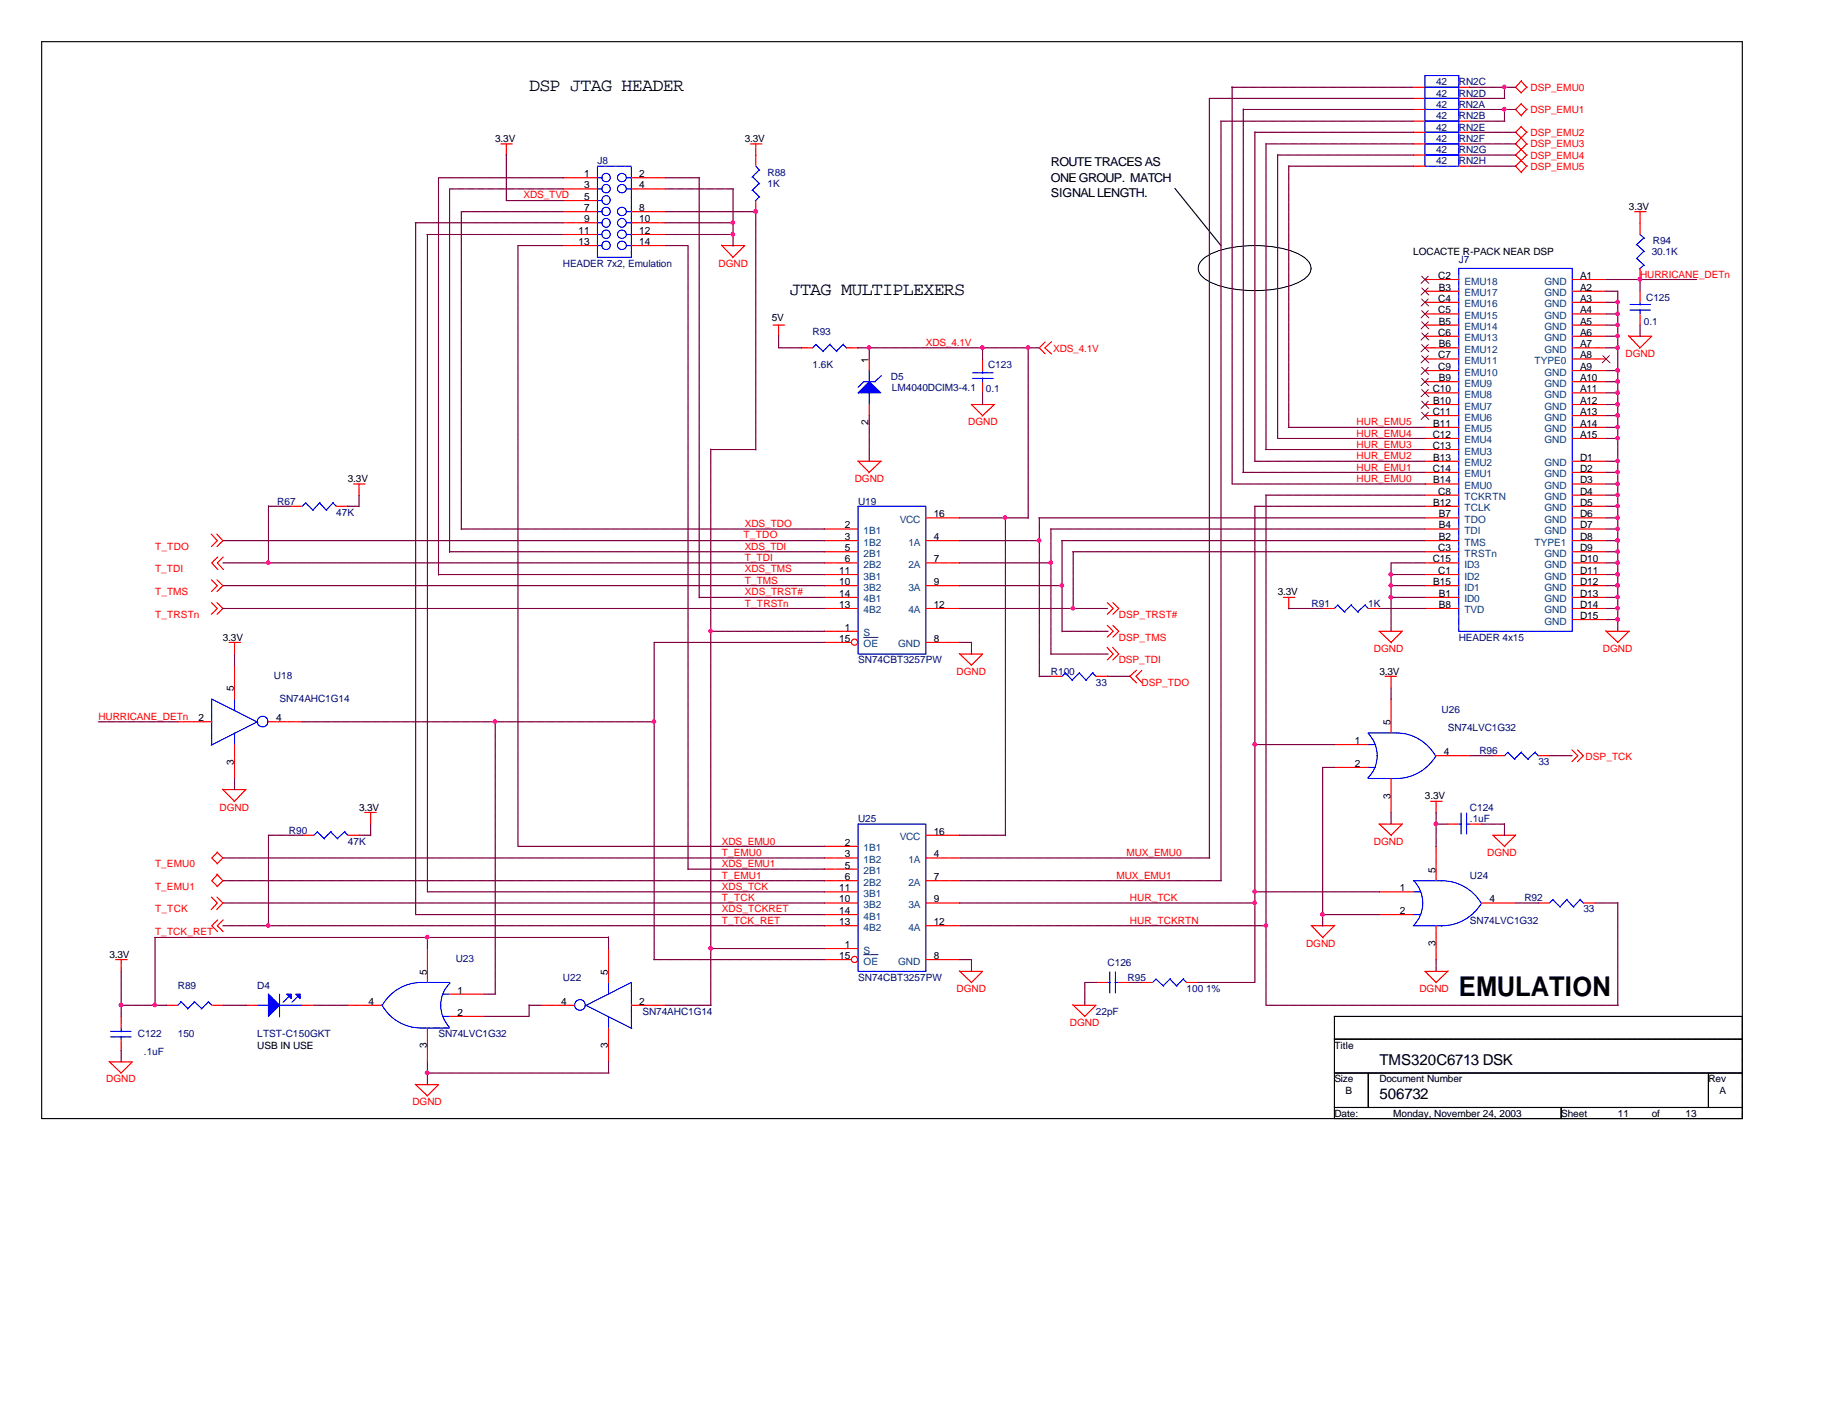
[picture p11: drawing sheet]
<svg xmlns="http://www.w3.org/2000/svg" width="279mm" height="216mm" viewBox="0 0 279 216" stroke-linecap="round" stroke-linejoin="round" font-family="sans-serif">
<path d="M6.3 6.3h259.1v164.1h-259.1zM179 28.7l7 8.7" fill="none" stroke="#000" stroke-width=".17"/>
<path d="M183 39.8a8.9 8.9 0 0 1 5.4-2.2 17.3 17.3 0 0 1 9.7 1.2 2.61 2.61 0 0 1 1.6 2.1 2.56 2.56 0 0 1-1.6 2 18.1 18.1 0 0 1-13.9 0 2.56 2.56 0 0 1-1.7-2l.2-.6z" fill="none" stroke="#000" stroke-width=".15" stroke-dasharray=".1 .1 .1 .1 .1 .1 .1 .1"/>
<g fill="none" stroke="#000" stroke-width=".17" stroke-dasharray=".1 .1 .1 .1 .1 .1 .1 .1">
<path d="M203.3 154.9h62.1M203.3 158.3v-3.4M203.3 158.3h62.1M265.4 154.9v3.4M265.4 158.3h-62.1M265.4 158.3v5.2M203.3 163.5v-5.2M203.3 163.5h5.1M203.3 168.7v-5.2M203.3 168.7h34.5M203.3 170.4v-1.7M208.4 163.5v5.2"/>
<path d="M208.4 168.7h-5.1M208.4 163.5h51.9M208.4 168.7v-5.2M237.8 168.7v1.7M237.8 170.4h-34.5M237.8 168.7h27.6M237.8 170.4v-1.7M260.3 163.5v5.2M260.3 168.7h-51.9M260.3 163.5h5.1M260.3 168.7v-5.2M265.4 163.5h-62.1"/>
<path d="M265.4 163.5v5.2M265.4 168.7h-5.1M265.4 168.7v1.7M265.4 170.4h-27.6"/>
</g>
<g fill="none" stroke="#f00" stroke-width=".17" stroke-dasharray=".1 .1 .1 .1 .1 .1 .1 .1">
<path d="M215.3 13.3h1.8M215.3 15h1.8M215.3 18.5h1.8M215.3 16.7h1.8M223.9 13.3h-1.7M223.9 15h-1.7M223.9 18.5h-1.7M223.9 16.7h-1.7M230.9 13.3l.9-1M230.9 13.3l.9 .9M230.9 16.7l.9-1M230.9 16.7l.9 1"/>
<path d="M231.7 19.3l1 .9M231.7 12.4l1 1M231.7 14.1l1-.9M231.7 15.8l1 1M231.7 17.6l1-1M76.3 21.9h1.8M77.1 21.9v1.8M85.8 27.1h5.2M85.8 28.8h5.2M85.8 30.6h5.2M85.8 32.3h5.2M85.8 34h5.2"/>
<path d="M85.8 35.7h5.2M85.8 37.4h5.2M101.3 27.1h-5.1M101.3 28.8h-5.1M101.3 32.3h-5.1M101.3 34h-5.1M101.3 35.7h-5.1M101.3 37.4h-5.1M110 37.4h3.5M111.7 39.2l-1.8-1.9M113.5 37.4l-1.9 1.9M114.3 21.9h1.8"/>
<path d="M115.1 21.9v1.8M115.1 23.6v1.7M115.1 32.3v-1.7M215.3 25.3h1.8M215.3 23.6h1.8M215.3 21.9h1.8M215.3 20.2h1.8M223.9 25.3h-1.7M223.9 23.6h-1.7M223.9 21.9h-1.7M223.9 20.2h-1.7M230.9 20.2l.9-1"/>
<path d="M230.9 20.2l.9 .9M230.9 21.9l.9-1M230.9 21.9l.9 1M230.9 25.3l.9-.9M230.9 25.3l.9 1M230.9 23.6l.9-.9M230.9 23.6l.9 1M231.7 21l1-.9M231.7 21l1 1M231.7 22.8l1-1M231.7 24.5l1 .9M231.7 26.2l1-1"/>
<path d="M231.7 22.8l1 .9M231.7 24.5l1-1M249 32.3h1.9M249.9 32.3v1.7M249.9 34v1.7M117.8 49.5h1.7M118.6 49.5v1.8M122.1 53h1.7M130.7 53h-1.8M132.4 54.7v1.8M149.7 54.7v1.8M149.7 59.9v-1.7"/>
<path d="M158.3 53l1-.9M158.3 53l1 .9M159.2 53l1 .9M159.2 53l1-.9M217.1 59.9h5.1M217.1 58.2h5.1M217.1 56.5h5.1M217.1 54.7h5.1M217.1 53h5.1M217.1 51.2h5.1M217.1 49.5h5.1M217.1 47.8h5.1"/>
<path d="M217.1 46.1h5.1M217.1 44.4h5.1M217.1 42.6h5.1M244.7 42.6h-5.2M244.7 44.4h-5.2M244.7 46.1h-5.2M244.7 47.8h-5.2M244.7 49.5h-5.2M244.7 51.2h-5.2M244.7 53h-5.2M244.7 54.7h-5.2M244.7 56.5h-5.2"/>
<path d="M244.7 58.2h-5.2M244.7 59.9h-5.2M248.2 51.2h3.5M249.9 53l-1.8-1.9M249.9 42.6v-1.7M249.9 44.4v1.7M249.9 49.5v-1.7M251.6 51.2l-1.8 1.9M44.4 77.1h1.7M53 77.1h-1.8M53.8 73.7h1.8M54.7 73.7v1.8"/>
<path d="M130.7 70.3h3.6M132.4 72l-1.8-1.8M132.4 63.3v-1.7M134.2 70.3l-1.9 1.8M146.2 78.9h-5.1M148 61.6h3.6M149.7 63.3l-1.8-1.7M151.5 61.6l-1.9 1.8M217.1 73.7h5.1M217.1 72h5.1M217.1 70.3h5.1M217.1 68.5h5.1"/>
<path d="M217.1 77.1h5.1M217.1 66.8h5.1M217.1 65.1h5.1M217.1 63.3h5.1M217.1 61.6h5.1M217.1 78.9h5.1M217.1 75.4h5.1M244.7 61.6h-5.2M244.7 63.3h-5.2M244.7 65.1h-5.2M244.7 66.8h-5.2M244.7 70.3h-5.2"/>
<path d="M244.7 72h-5.2M244.7 73.7h-5.2M244.7 75.4h-5.2M244.7 77.1h-5.2M244.7 78.9h-5.2M32.3 85.8l.9 1M32.3 85.8l.9-1M33.1 89.2l-.9 1M33.1 89.2l-.9-.9M33.1 92.7l-.9 .9M33.1 92.7l-.9-.9M33.1 82.4l-.9 .9"/>
<path d="M33.1 82.4l-.9-1M33.1 85.8l.9 1M33.1 85.8l.9-1M34 89.2l-1-.9M34 89.2l-1 1M34 92.7l-1-.9M34 92.7l-1 .9M34 82.4l-1-1M34 82.4l-1 .9M34.9 97.9h1.8M35.7 97.9v1.8M125.6 91h5.1"/>
<path d="M125.6 87.5h5.1M125.6 92.7h5.1M125.6 96.2h5.1M125.6 80.6h5.1M125.6 97.9h4.1M125.6 89.2h5.1M125.6 82.4h5.1M125.6 84.1h5.1M125.6 85.8h5.1M146.2 99.7h3.6M146.2 82.4h-5.1M146.2 85.8h-5.1"/>
<path d="M146.2 89.2h-5.1M146.2 92.7h-5.1M146.2 97.9h-5.1M149.7 99.7l-1.8 1.7M169.6 99.7l-.9-1.1M169.6 99.7l-.9 .9M169.6 96.2l-.9-1M169.6 96.2l-.9 .9M169.6 92.7l-.9-.9M169.6 92.7l-.9 .9M170.4 99.7l-.9-1.1M170.4 99.7l-.9 .9"/>
<path d="M170.4 96.2l-.9-1M170.4 96.2l-.9 .9M170.4 92.7l-.9-.9M170.4 92.7l-.9 .9M195.5 91h1.8M196.3 91v1.8M201.5 92.7h1.8M210.1 96.2l1.9 1.8M210.1 92.7h-1.7M211.9 97.9l1.8-1.8M213.6 96.2h-3.5M217.1 80.6h5.1"/>
<path d="M217.1 84.1h5.1M217.1 82.4h5.1M217.1 91h5.1M217.1 89.2h5.1M217.1 87.5h5.1M217.1 85.8h5.1M217.1 92.7h5.1M244.7 96.2h3.5M244.7 80.6h-5.2M244.7 82.4h-5.2M244.7 84.1h-5.2M244.7 85.8h-5.2"/>
<path d="M244.7 87.5h-5.2M244.7 89.2h-5.2M244.7 91h-5.2M244.7 92.7h-5.2M244.7 94.4h-5.2M246.5 97.9l-1.9-1.8M248.2 96.2l-1.8 1.8M27.1 110h5.2M35.7 118.6v-5.1M35.7 101.3v5.2M46.1 110h-5.2M148 101.3l-1.9-1.7"/>
<path d="M160.1 103h1.7M168.7 103h-1.7M172.1 103l1-.9M172.1 103l1 1.1M173.1 103l.9 1.1M173.1 103l.9-.9M203.3 113.5h5.1M203.3 116.9h5.1M211 103h1.9M211.9 103v1.9M211.9 106.5v5.2M223.9 115.1h-5.1"/>
<path d="M227.4 115.1h1.8M236.1 115.1h-1.7M240.4 115.1l-1-.9M240.4 115.1l-1 1M241.2 115.1l-.9-.9M241.2 115.1l-.9 1M32.3 130.7l.9-.9M32.3 130.7l.9 1M32.3 134.2l.9-1M32.3 134.2l.9 .9M33.1 137.6l-.9 1M33.1 137.6l-.9-.9"/>
<path d="M34 130.7l-1-.9M34 130.7l-1 1M34 134.2l-1-1M34 134.2l-1 .9M34 137.6l-1-.9M34 137.6l-1 1M34 120.3h3.5M35.7 122.1l-1.8-1.9M37.4 120.3l-1.8 1.9M46.1 127.3h1.7M54.7 127.3h-1.7M55.5 123.8h1.9"/>
<path d="M56.5 123.8v1.8M125.6 139.4h5.1M125.6 135.9h5.1M125.6 128.9h5.1M125.6 137.6h5.1M125.6 130.7h5.1M125.6 132.4h5.1M125.6 134.2h5.1M146.2 130.7h-5.1M146.2 134.2h-5.1M146.2 137.6h-5.1M146.2 127.3h-5.1"/>
<path d="M210.1 125.6l1.9 1.7M210.1 135.9h5.2M210.1 139.4h5.2M211.9 127.3l1.8-1.8M211.9 123.8v-5.2M213.6 125.6h-3.5M217.9 122.1h1.8M218.8 122.1v1.8M218.8 128.9v5.3M220.6 125.6h1.6M225.7 125.6h-1.8M227.4 127.3l1.9 1.7"/>
<path d="M229.2 128.9l1.8-1.7M230.9 127.3h-3.6M230.9 137.6h-5.2M234.4 137.6h1.7M243 137.6h-1.8M17.6 146.2h1.8M18.5 146.2v1.9M18.5 154.9v1.7M25.3 153.2h1.8M32.3 141.1l.9-1M32.3 141.1l.9 .9M33.1 141.1l.9-1"/>
<path d="M33.1 141.1l.9 .9M34 153.2h-1.7M37.4 153.2h1.8M47.8 153.2h-1.7M53 153.2h5.2M65.1 144.5v5.2M73.7 151.5h-5.2M73.7 154.9h-5.2M82.4 153.2h5.1M92.7 144.5v5.2M101.3 153.2h-5.1M125.6 141.1h5.1"/>
<path d="M125.6 144.5h5.1M125.6 146.2h4.1M146.2 148h3.6M146.2 141.1h-5.1M146.2 146.2h-5.1M148 149.7l-1.9-1.8M149.7 148l-1.8 1.8M163.5 153.2h3.5M165.3 154.9l-1.9-1.8M167 153.2l-1.8 1.7M167 149.7h1.7M172.1 149.7h-1.7"/>
<path d="M173.9 149.7h1.7M182.5 149.7h-1.7M199.8 141.1l1.8 1.8M201.5 142.8l1.9-1.8M203.3 141.1h-3.6M217.1 148l1.8 1.8M218.8 149.7l1.8-1.8M218.8 146.2v-5.1M220.6 148h-3.6M16.7 161.8h3.5M18.5 163.5l-1.9-1.8M18.5 160.1v-1.8"/>
<path d="M20.2 161.8l-1.8 1.8M63.3 165.3h3.6M65.1 167l-1.9-1.8M65.1 161.8v-5.2M66.8 165.3l-1.8 1.7M92.7 161.8v-5.2"/>
<circle cx="130.2" cy="97.8" r=".47"/>
<circle cx="130.2" cy="146.2" r=".47"/>
</g>
<g fill="none" stroke="#00f" stroke-width=".17" stroke-dasharray=".1 .1 .1 .1 .1 .1 .1 .1">
<path d="M217.1 11.5h5.1M217.1 13.3v-1.8M217.1 13.3h5.1M217.1 15v-1.7M217.1 16.7h5.1M217.1 18.5v-1.8M217.1 15h5.1M217.1 16.7v-1.7M217.1 18.5h5.1M222.2 11.5v1.8M222.2 13.3h-5.1M222.2 13.3v1.7"/>
<path d="M222.2 15h-5.1M222.2 16.7v1.8M222.2 18.5h-5.1M222.2 15v1.7M222.2 16.7h-5.1M222.2 18.5v1.7M91 27.1h.8M91 28.8h.8M91 30.6h.8M91 32.3h.8M91 34h.8M91 25.5v10.3"/>
<path d="M91 39.2v-3.6M91.7 35.7h-.8M91.7 37.4h-.8M95.5 27.1h.8M95.5 28.8h.8M95.5 32.3h.8M95.5 34h.8M95.5 35.7h.8M95.5 37.4h.8M96.2 25.3h-5.3M96.2 25.5v10.5M96.2 39.2v-3.6"/>
<path d="M96.2 39.2h-5.3M114.6 26.9l1.1 1.1M114.6 29l1.1 1.1M115.1 25.3l.6 .7M115.7 25.9l-1.1 1.1M115.7 27.9l-1.1 1.1M115.7 30l-.6 .6M217.1 23.6h5.1M217.1 25.3v-1.7M217.1 21.9h5.1M217.1 23.6v-1.7M217.1 20.2h5.1"/>
<path d="M217.1 21.9v-1.7M217.1 20.2v-1.7M222.2 23.6v1.7M222.2 25.3h-5.1M222.2 21.9v1.7M222.2 23.6h-5.1M222.2 20.2v1.7M222.2 21.9h-5.1M222.2 20.2h-5.1M249.3 37.3l1.2 1.1M249.3 39.4l1.2 1.1M249.9 35.7l.6 .6"/>
<path d="M250.4 36.2l-1.1 1.1M250.4 38.3l-1.1 1.2M123.8 53l.6-.6M124.3 52.5l1.2 1.1M125.4 53.5l1.1-1.1M126.4 52.5l1.1 1.1M127.4 53.5l1.1-1.1M128.4 52.5l.6 .6M130.7 59l1-.9M131.6 58.2h1.7M132.4 58.2v-1.8M133.3 58.2l1-1"/>
<path d="M148.2 57.7h3.2M148.2 56.8h3.2M149.7 56.5v.4M149.7 58.2v-.6M222.2 40.9h17.3M239.5 40.9v55.3M248.3 47.2h3.2M248.3 46.4h3.2M249.9 46.1v.4M249.9 47.8v-.6M250.4 40.4l-.6 .6M46.1 77.1l.6-.6"/>
<path d="M46.6 76.6l1.2 1.2M47.7 77.7l1.1-1.2M48.7 76.6l1.1 1.2M49.7 77.7l1.1-1.2M50.7 76.6l.6 .6M130.7 77.1h10.4M132.4 61.6v-1.8M141.1 77.1v22.6M130.7 99.7v-22.6M141.1 99.7h-10.4M203.3 92.7l.6-.6M203.8 92.2l1.1 1.1"/>
<path d="M204.8 93.2l1.1-1.1M205.8 92.2l1.1 1.1M206.8 93.2l1.2-1.1M207.9 92.2l.6 .6M222.2 96.2v-55.3M239.5 96.2h-17.3M32.3 106.5v7M32.3 106.5l7 3.6M35.7 106.5v1.9M35.7 113.5v-1.9M39.2 110l-7 3.5M161.8 103l.6-.6"/>
<path d="M162.3 102.5l1.1 1.2M163.3 103.6l1.2-1.2M164.4 102.5l1.1 1.2M165.4 103.6l1.1-1.2M166.5 102.5l.5 .6M208.4 118.5a4.6 4.6 0 0 0 1.4-3.4M208.4 113.5h1.1M208.4 116.9h1.1M209.8 115.1a4.8 4.8 0 0 0-1.4-3.4M212.8 111.7h-4.4M212.8 118.6h-4.4M212.8 118.6a7.1 7.1 0 0 0 6-3.5"/>
<path d="M218.7 115.1a7 7 0 0 0-5.9-3.4M229.2 115.1l.6-.5M229.7 114.6l1.1 1.1M230.7 115.7l1.1-1.1M231.7 114.6l1.1 1.1M232.7 115.7l1.2-1.1M233.8 114.6l.6 .6M47.8 127.3l.6-.6M48.3 126.7l1.1 1.1M49.4 127.8l1.1-1.1M50.4 126.7l1.1 1.1M51.4 127.8l1.2-1.1"/>
<path d="M52.5 126.7l.6 .6M130.7 125.6h10.4M141.1 125.6v22.4M215.3 135.9h1.2M215.3 139.4h1.2M216.7 137.6a4.8 4.8 0 0 0-1.4-3.5M219.6 134.2h-4.4M222.2 125.6h.5M222.6 127.1v-3.2M223.4 127.1v-3.2M223.9 125.6h-.5M225.6 137.6a7 7 0 0 0-6-3.4"/>
<path d="M236.1 137.6l.5-.6M236.6 137.1l1.1 1.2M237.7 138.2l1.1-1.2M238.7 137.1l1.1 1.2M239.7 138.2l1.1-1.2M240.7 137.1l.6 .6M18.5 158.3v-.4M18.5 156.6v.6M20 157.1h-3.2M20 158h-3.2M27.6 152.7l-.6 .5M28.6 153.7l-1.1-1.1"/>
<path d="M29.6 152.7l-1.1 1.1M30.7 153.7l-1.2-1.1M31.7 152.7l-1.1 1.1M32.3 153.2l-.6-.6M39.2 153.2h1.8M42.6 151.5v3.4M42.6 153.2h3.5M44 151.8l-.9 .9M45.4 151.8l-1 .9M58.2 153.1a6.8 6.8 0 0 0 6 3.5M64.2 149.7h4.4M64.2 156.6h4.4"/>
<path d="M64.2 149.7a6.8 6.8 0 0 0-5.9 3.5M67.1 153.2a5 5 0 0 0 1.4 3.3M68.5 151.5h-1.1M68.5 154.9h-1.1M68.6 149.8a4.6 4.6 0 0 0-1.5 3.4M89.2 153.2l7.1 3.5M92.7 149.7v1.9M92.7 156.6v-1.8M96.2 149.7v7M96.2 149.7l-7 3.5M130.7 148v-22.4M141.1 148h-10.4"/>
<path d="M168.7 149.7h.5M169.1 151.3v-3.2M169.9 151.3v-3.2M170.4 149.7h-.6M175.6 149.7l.6-.6M176.1 149.2l1.2 1.1M177.2 150.2l1.1-1.1M178.2 149.2l1.1 1.1M179.2 150.2l1.1-1.1M180.3 149.2l.5 .6M215.3 141.1a4.8 4.8 0 0 0 1.4-3.5M219.6 141.1h-4.4"/>
<path d="M219.6 141.1a7.1 7.1 0 0 0 6.1-3.5"/>
<circle cx="92.3" cy="30.5" r=".65"/>
<circle cx="92.3" cy="33.9" r=".65"/>
<circle cx="92.3" cy="28.8" r=".64"/>
<circle cx="92.3" cy="37.4" r=".64"/>
<circle cx="92.3" cy="35.7" r=".64"/>
<circle cx="92.3" cy="32.2" r=".64"/>
<circle cx="92.3" cy="27.1" r=".64"/>
<circle cx="94.8" cy="33.9" r=".67"/>
<circle cx="94.8" cy="28.8" r=".66"/>
<circle cx="94.8" cy="35.7" r=".66"/>
<circle cx="94.8" cy="37.4" r=".66"/>
<circle cx="94.8" cy="32.2" r=".66"/>
<circle cx="94.8" cy="27.1" r=".66"/>
<circle cx="40" cy="109.9" r=".81"/>
<circle cx="88.3" cy="153.1" r=".81"/>
</g>
<g fill="#00f" stroke="#00f" stroke-width=".17" stroke-dasharray=".1 .1 .1 .1 .1 .1 .1 .1">
<path d="M132.4 58.2l1.8 1.7h-3.5z" fill-rule="evenodd"/>
<path d="M40.9 151.5l1.7 1.7-1.7 1.7z" fill-rule="evenodd"/>
<path d="M43.7 151.5h.7v.6z" fill-rule="evenodd"/>
<path d="M45 151.5h.7v.6z" fill-rule="evenodd"/>
</g>
<path d="M131.6 97.1h2.2M131.6 145.5h2.2" fill="none" stroke="#004080" stroke-width=".15" stroke-dasharray=".1 .1 .1 .1 .1 .1 .1 .1"/>
<g fill="none" stroke="#804000" stroke-width=".15" stroke-dasharray=".1 .1 .1 .1 .1 .1 .1 .1">
<path d="M216.6 59.4l1.1 1.1M216.6 57.7l1.1 1.1M216.6 56l1.1 1.1M216.6 54.2l1.1 1.1M216.6 52.5l1.1 1.1M216.6 50.7l1.1 1.1M216.6 49l1.1 1.1M216.6 47.3l1.1 1.1M216.6 45.6l1.1 1.1M216.6 43.9l1.1 1.1M216.6 42.1l1.1 1.1M217.6 59.4l-1.1 1.1"/>
<path d="M217.6 57.7l-1.1 1.1M217.6 56l-1.1 1.1M217.6 54.2l-1.1 1.1M217.6 52.5l-1.1 1.1M217.6 50.7l-1.1 1.1M217.6 49l-1.1 1.1M217.6 47.3l-1.1 1.1M217.6 45.6l-1.1 1.1M217.6 43.9l-1.1 1.1M217.6 42.1l-1.1 1.1M244.2 54.2l1.1 1.1M245.2 54.2l-1.1 1.1"/>
<path d="M216.6 62.8l1.1 1.1M216.6 61.1l1.1 1.1M217.6 62.8l-1.1 1.1M217.6 61.1l-1.1 1.1"/>
</g>
<g fill="none" stroke="#800040" stroke-width=".17" stroke-dasharray=".1 .1 .1 .1 .1 .1 .1 .1">
<path d="M184.2 15v115.8M184.2 15h31.2M189.4 16.7h26M215.3 13.3h-27.7M215.3 18.5h-29.4M223.9 16.7h5.4M223.9 15h5.4M223.9 18.5h5.4M229.2 15v-1.8M229.2 13.3h-5.3M229.2 18.5v-1.9M229.2 16.7h1.8"/>
<path d="M230.9 13.3h-1.8M63.3 34v105.4M65.1 35.7v100.3M66.8 27.1h19.1M66.8 27.1v60.5M68.5 28.8h17.4M68.5 28.8v55.4M70.3 32.3v48.4M77.1 30.6h8.8M77.1 30.6v-7.1M78.9 37.4v91.6M78.9 37.4h7"/>
<path d="M85.8 32.3h-15.6M85.8 34h-22.6M85.8 35.7h-20.8M101.3 28.8h10.5M101.3 32.3h13.9M101.3 27.1h5.3M101.3 35.7h10.5M101.3 37.4h3.6M101.3 34h10.5M104.8 37.4v95.1M106.5 27.1v64M111.7 35.7v1.8"/>
<path d="M111.7 34v1.8M111.7 28.8v5.2M115.1 32.3v36.3M191.2 20.2h24.2M192.9 21.9h22.5M194.6 23.6h20.8M196.3 25.3h19.1M223.9 20.2h7.1M223.9 21.9h7.1M223.9 23.6h7.1M223.9 25.3h7.1M118.6 53h3.6"/>
<path d="M118.6 53v-1.9M132.4 53h-1.8M132.4 54.7v-1.8M132.4 53h17.4M149.7 59.9v1.8M149.7 53v1.8M149.7 53h7M156.6 53v26M158.3 53h-1.8M244.7 51.2h1.8M244.7 42.6h5.2M244.7 44.4h1.8"/>
<path d="M244.7 47.8h1.8M244.7 49.5h1.8M244.7 56.5h1.8M244.7 59.9h1.8M244.7 46.1h1.8M244.7 53h1.8M244.7 58.2h1.8M246.5 53v3.6M246.5 46.1v1.8M246.5 59.9v1.8M246.5 51.2v1.9M246.5 44.4v1.7"/>
<path d="M246.5 56.5v1.8M246.5 47.8v1.8M246.5 58.2v1.7M246.5 49.5v1.8M249.9 49.5v1.8M249.9 42.6v1.8M258.5 42.6h-8.7M40.9 77.1h3.5M54.7 77.1h-1.8M54.7 75.4v1.8M108.3 68.5h6.9M132.4 70.3v-7.1"/>
<path d="M153.2 78.9v48.4M153.2 78.9h-7.1M156.6 78.9h-3.5M158.3 78.9v3.6M187.7 73.7h29.5M187.7 73.7v-60.5M189.4 72v-55.4M191.2 70.3v-50.2M191.2 77.1v36.4M192.9 68.5v-46.7M192.9 75.4v65.7M194.6 66.8v-43.3"/>
<path d="M194.6 66.8h22.6M196.3 65.1v-39.9M217.1 68.5h-24.3M217.1 70.3h-26M217.1 65.1h-20.8M217.1 72h-27.8M217.1 77.1h-26M217.1 75.4h-24.3M217.1 78.9h-58.9M244.7 77.1h1.8M244.7 63.3h1.8M244.7 78.9h1.8"/>
<path d="M244.7 70.3h1.8M244.7 72h1.8M244.7 75.4h1.8M244.7 61.6h1.8M244.7 65.1h1.8M244.7 66.8h1.8M244.7 73.7h1.8M246.5 73.7v1.8M246.5 65.1v1.8M246.5 70.3v1.8M246.5 61.6v1.8M246.5 66.8v3.6"/>
<path d="M246.5 72v1.8M246.5 78.9v1.8M246.5 75.4v1.8M246.5 77.1v1.9M246.5 63.3v1.9M34 89.2h91.6M34 82.4h91.6M34 85.8h7M35.7 99.7v1.7M40.9 85.8v-8.8M40.9 85.8h84.7M66.8 87.5h58.8"/>
<path d="M68.5 84.1h57.1M70.3 80.6h55.3M99.7 97.9h25.9M106.5 91h19.1M108.3 96.2v48.4M108.3 96.2h17.3M108.3 96.2v-27.8M125.6 92.7h-91.7M148 97.9v1.8M148 97.9h-1.9M158.3 82.4h-12.2M158.3 82.4v20.7"/>
<path d="M160.1 85.8h-14M160.1 80.6v5.3M160.1 99.7h8.7M160.1 85.8v13.9M161.8 82.4v6.9M161.8 89.2h-15.7M161.8 96.2h7M161.8 89.2v7.1M163.5 84.1v8.7M163.5 92.7h-17.4M168.7 92.7h-5.3M201.5 92.7h-5.2"/>
<path d="M210.1 92.7h7.1M211.9 87.5h5.3M211.9 89.2h5.3M211.9 91h5.3M211.9 85.8h5.3M211.9 85.8v1.8M211.9 91v5.3M211.9 89.2v1.9M211.9 87.5v1.8M217.1 80.6h-57.1M217.1 82.4h-55.4M217.1 84.1h-53.7"/>
<path d="M244.7 85.8h1.8M244.7 80.6h1.8M244.7 94.4h1.8M244.7 82.4h1.8M244.7 91h1.8M244.7 87.5h1.8M244.7 92.7h1.8M244.7 89.2h1.8M244.7 84.1h1.8M246.5 91v1.8M246.5 89.2v1.9M246.5 80.6v1.9"/>
<path d="M246.5 87.5v1.8M246.5 82.4v1.8M246.5 92.7v1.8M246.5 84.1v1.8M246.5 85.8v1.8M246.5 94.4v1.9M15 110h12.2M46.1 110h29.4M75.4 110h24.3M99.7 110v-12.2M158.3 103h1.9M172.1 103h-3.4"/>
<path d="M191.2 113.5v22.5M201.5 116.9v22.5M203.3 116.9h-1.9M203.3 113.5h-12.2M211.9 104.8v1.8M227.4 115.1h-3.5M239.5 115.1h-3.5M34 134.2h91.6M34 130.7h91.6M34 137.6h91.6M35.7 120.3v-1.8M40.9 127.3h5.2"/>
<path d="M56.5 125.6v1.7M56.5 127.3h-1.9M63.3 139.4h62.3M65.1 135.9h60.5M78.9 128.9h46.7M104.8 132.4h20.8M146.2 130.7h38.1M146.2 134.2h39.9M153.2 127.3h-7.1M186 134.2v-115.8M191.2 137.6h-45.1M191.2 135.9h19"/>
<path d="M191.2 135.9v1.8M191.2 137.6v12.2M201.5 139.4v1.7M210.1 139.4h-8.7M211.9 125.6v-1.9M218.8 123.8v1.8M218.8 125.6v3.4M220.6 125.6h-1.9M229.2 127.3v-1.8M229.2 125.6h-3.6M230.9 137.6h3.5M243 137.6h3.5"/>
<path d="M18.5 148v5.2M18.5 153.2h5.2M18.5 154.9v-1.8M23.6 142.8v10.4M23.6 153.2h1.8M34 141.1h7M34 153.2h3.5M40.9 141.1h84.7M40.9 141.1v-13.9M47.8 153.2h5.3M65.1 142.8v1.8M65.1 142.8h-41.6"/>
<path d="M73.7 154.9h7M73.7 151.5h1.8M75.4 151.5v-41.6M80.6 154.9v-1.8M80.6 153.2h1.9M92.7 144.5v-1.8M92.7 142.8h-27.7M99.7 146.2v-36.3M101.3 153.2h7.1M108.3 144.5h17.3M108.3 153.2v-8.8M125.6 146.2h-26"/>
<path d="M146.2 146.2h1.9M146.2 141.1h46.8M148 146.2v1.9M165.3 153.2v-3.6M165.3 149.7h1.7M172.1 149.7h1.9M191.2 149.7h-8.7M192.9 153.2h53.6M192.9 141.1v12.1M218.8 148v-1.9M246.5 153.2v-15.7M18.5 161.8v-1.8"/>
<path d="M65.1 161.8v1.8M65.1 163.5h27.7M65.1 163.5v1.9M92.7 163.5v-1.8"/>
</g>
<g fill="#f0f" stroke="#f0f" stroke-width=".17" stroke-dasharray=".1 .1 .1 .1 .1 .1 .1 .1">
<circle cx="149.7" cy="53" r=".29"/>
<circle cx="108.3" cy="96.1" r=".29"/>
<circle cx="108.3" cy="144.5" r=".29"/>
<circle cx="115.1" cy="32.2" r=".29"/>
<circle cx="111.6" cy="35.7" r=".29"/>
<circle cx="111.6" cy="33.9" r=".29"/>
<circle cx="132.4" cy="53" r=".29"/>
<circle cx="156.6" cy="53" r=".29"/>
<circle cx="153.1" cy="78.9" r=".29"/>
<circle cx="246.4" cy="56.4" r=".29"/>
<circle cx="246.4" cy="92.7" r=".29"/>
<circle cx="246.4" cy="75.4" r=".29"/>
<circle cx="246.4" cy="66.8" r=".29"/>
<circle cx="249.8" cy="42.5" r=".29"/>
<circle cx="246.4" cy="71.9" r=".29"/>
<circle cx="246.4" cy="63.3" r=".29"/>
<circle cx="246.4" cy="46" r=".29"/>
<circle cx="246.4" cy="47.8" r=".29"/>
<circle cx="246.4" cy="70.2" r=".29"/>
<circle cx="246.4" cy="91" r=".29"/>
<circle cx="246.4" cy="61.6" r=".29"/>
<circle cx="246.4" cy="82.3" r=".29"/>
<circle cx="246.4" cy="89.2" r=".29"/>
<circle cx="246.4" cy="53" r=".29"/>
<circle cx="246.4" cy="73.7" r=".29"/>
<circle cx="246.4" cy="84" r=".29"/>
<circle cx="246.4" cy="80.6" r=".29"/>
<circle cx="246.4" cy="94.4" r=".29"/>
<circle cx="246.4" cy="58.1" r=".29"/>
<circle cx="246.4" cy="85.7" r=".29"/>
<circle cx="246.4" cy="49.5" r=".29"/>
<circle cx="246.4" cy="87.5" r=".29"/>
<circle cx="246.4" cy="77.1" r=".29"/>
<circle cx="246.4" cy="78.9" r=".29"/>
<circle cx="246.4" cy="59.8" r=".29"/>
<circle cx="246.4" cy="51.2" r=".29"/>
<circle cx="246.4" cy="65.1" r=".29"/>
<circle cx="191.1" cy="137.5" r=".29"/>
<circle cx="201.5" cy="139.3" r=".29"/>
<circle cx="191.1" cy="135.8" r=".29"/>
<circle cx="191.1" cy="113.4" r=".29"/>
<circle cx="192.8" cy="141" r=".29"/>
<circle cx="218.7" cy="125.5" r=".29"/>
<circle cx="211.9" cy="87.5" r=".29"/>
<circle cx="161.8" cy="89.2" r=".29"/>
<circle cx="163.5" cy="92.7" r=".29"/>
<circle cx="160.1" cy="85.7" r=".29"/>
<circle cx="158.3" cy="82.3" r=".29"/>
<circle cx="99.6" cy="109.9" r=".29"/>
<circle cx="40.9" cy="141" r=".29"/>
<circle cx="211.9" cy="91" r=".29"/>
<circle cx="211.9" cy="89.2" r=".29"/>
<circle cx="65.1" cy="163.4" r=".29"/>
<circle cx="65.1" cy="142.8" r=".29"/>
<circle cx="75.4" cy="109.9" r=".29"/>
<circle cx="23.6" cy="153.1" r=".29"/>
<circle cx="18.4" cy="153.1" r=".29"/>
<circle cx="229.2" cy="16.6" r=".29"/>
<circle cx="229.2" cy="13.2" r=".29"/>
<circle cx="40.9" cy="85.7" r=".29"/>
</g>
<text font-size="4.1" x="222.2" y="151.8">EMULATION</text>
<g font-size="2.8">
<text x="80.6" y="13.8">DSP JTAG HEADER</text>
<text x="120.3" y="44.9">JTAG MULTIPLEXERS</text>
</g>
<g font-size="2.3">
<text x="210.1" y="167.5">506732</text>
<text x="210.1" y="162.3">TMS320C6713 DSK</text>
</g>
<g font-size="1.9">
<text x="160.1" y="25.3">ROUTE TRACES AS</text>
<text x="160.1" y="27.7">ONE GROUP. MATCH</text>
<text x="160.1" y="30.1">SIGNAL LENGTH.</text>
</g>
<g font-size="1.5" fill="#000080">
<text x="218.8" y="13">42</text>
<text x="218.8" y="14.7">42</text>
<text x="218.8" y="16.4">42</text>
<text x="222.2" y="13">RN2C</text>
<text x="222.2" y="14.7">RN2D</text>
<text x="222.2" y="16.4">RN2A</text>
<text x="218.8" y="18.1">42</text>
<text x="218.8" y="23.4">42</text>
<text x="218.8" y="21.6">42</text>
<text x="218.8" y="19.9">42</text>
<text x="222.2" y="18.1">RN2B</text>
<text x="222.2" y="23.4">RN2G</text>
<text x="222.2" y="21.6">RN2F</text>
<text x="222.2" y="19.9">RN2E</text>
<text x="91" y="25.1">J8</text>
<text x="116.9" y="26.8">R88</text>
<text x="116.9" y="28.5">1K</text>
<text x="218.8" y="25.1">42</text>
<text x="222.2" y="25.1">RN2H</text>
<text x="85.8" y="40.6">HEADER 7x2, Emulation</text>
<text x="222.2" y="40">J7</text>
<text x="251.6" y="38.9">30.1K</text>
<text x="251.8" y="37.2">R94</text>
<text x="250.8" y="45.8">C125</text>
<text x="123.8" y="51">R93</text>
<text x="250.4" y="49.4">0.1</text>
<text x="123.8" y="56.1">1.6K</text>
<text x="135.7" y="57.9">D5</text>
<text x="135.9" y="59.6">LM4040DCIM3-4.1</text>
<text x="150.2" y="59.8">0.1</text>
<text x="150.5" y="56.1">C123</text>
<text x="42.2" y="76.9">R67</text>
<text x="130.7" y="76.9">U19</text>
<text x="51.2" y="78.6">47K</text>
<text x="199.8" y="92.5">R91</text>
<text x="208.4" y="92.5">1K</text>
<text x="130.7" y="101.1">SN74CBT3257PW</text>
<text x="222.2" y="97.6">HEADER 4x15</text>
<text x="41.7" y="103.5">U18</text>
<text x="42.6" y="106.9">SN74AHC1G14</text>
<text x="160.1" y="102.8">R100</text>
<text x="167" y="104.5">33</text>
<text x="219.6" y="108.6">U26</text>
<text x="220.6" y="111.4">SN74LVC1G32</text>
<text x="225.4" y="114.9">R96</text>
<text x="234.4" y="116.6">33</text>
<text x="130.7" y="125.2">U25</text>
<text x="223.9" y="123.5">C124</text>
<text x="223.9" y="125.2">.1uF</text>
<text x="44" y="127">R90</text>
<text x="53" y="128.7">47K</text>
<text x="223.9" y="133.9">U24</text>
<text x="232.2" y="137.3">R92</text>
<text x="223.9" y="140.8">SN74LVC1G32</text>
<text x="241.2" y="139">33</text>
<text x="69.4" y="146.6">U23</text>
<text x="85.8" y="149.4">U22</text>
<text x="130.7" y="149.4">SN74CBT3257PW</text>
<text x="168.7" y="147.2">C126</text>
<text x="171.8" y="149.4">R95</text>
<text x="27.1" y="150.6">R89</text>
<text x="39.2" y="150.6">D4</text>
<text x="97.9" y="154.6">SN74AHC1G14</text>
<text x="167" y="154.6">22pF</text>
<text x="180.8" y="151.1">100 1%</text>
<text x="21" y="158.1">C122</text>
<text x="21.9" y="160.8">.1uF</text>
<text x="27.1" y="158.1">150</text>
<text x="39.2" y="158.1">LTST-C150GKT</text>
<text x="66.8" y="158.1">SN74LVC1G32</text>
</g>
<g font-size="1.5" fill="#f00">
<text x="233.2" y="13.8">DSP_EMU0</text>
<text x="233.2" y="17.3">DSP_EMU1</text>
<text x="233.2" y="20.7">DSP_EMU2</text>
<text x="233.2" y="22.4">DSP_EMU3</text>
<text x="233.2" y="25.9">DSP_EMU5</text>
<text x="233.2" y="24.2">DSP_EMU4</text>
<text x="79.8" y="30.2">XDS_TVD</text>
<text x="109.5" y="40.6">DGND</text>
<text x="249.9" y="42.3">HURRICANE_DETn</text>
<text x="141.1" y="52.7">XDS_4.1V</text>
<text x="160.4" y="53.6">XDS_4.1V</text>
<text x="247.6" y="54.4">DGND</text>
<text x="147.5" y="64.8">DGND</text>
<text x="206.7" y="64.8">HUR_EMU5</text>
<text x="206.7" y="68.2">HUR_EMU3</text>
<text x="206.7" y="69.9">HUR_EMU2</text>
<text x="206.7" y="66.5">HUR_EMU4</text>
<text x="206.7" y="71.7">HUR_EMU1</text>
<text x="130.2" y="73.4">DGND</text>
<text x="206.7" y="73.4">HUR_EMU0</text>
<text x="23.6" y="83.8">T_TDO</text>
<text x="113.3" y="82">T_TDO</text>
<text x="113.5" y="83.8">XDS_TDI</text>
<text x="113.5" y="80.3">XDS_TDO</text>
<text x="23.6" y="87.2">T_TDI</text>
<text x="113.5" y="85.5">T_TDI</text>
<text x="113.5" y="89">T_TMS</text>
<text x="113.5" y="87.2">XDS_TMS</text>
<text x="23.6" y="90.7">T_TMS</text>
<text x="23.6" y="94.1">T_TRSTn</text>
<text x="113.5" y="92.5">T_TRSTn</text>
<text x="113.5" y="90.7">XDS_TRST#</text>
<text x="170.4" y="94.1">DSP_TRST#</text>
<text x="170.4" y="101.1">DSP_TDI</text>
<text x="170.4" y="97.6">DSP_TMS</text>
<text x="209.3" y="99.3">DGND</text>
<text x="244.2" y="99.3">DGND</text>
<text x="145.7" y="102.8">DGND</text>
<text x="173.9" y="104.5">DSP_TDO</text>
<text x="15" y="109.7">HURRICANE_DETn</text>
<text x="241.6" y="115.7">DSP_TCK</text>
<text x="33.4" y="123.5">DGND</text>
<text x="110" y="128.7">XDS_EMU0</text>
<text x="110" y="130.4">T_EMU0</text>
<text x="171.6" y="130.4">MUX_EMU0</text>
<text x="209.3" y="128.7">DGND</text>
<text x="226.6" y="130.4">DGND</text>
<text x="23.6" y="132.2">T_EMU0</text>
<text x="23.6" y="135.6">T_EMU1</text>
<text x="110" y="133.9">T_EMU1</text>
<text x="110" y="137.3">T_TCK</text>
<text x="110" y="135.6">XDS_TCK</text>
<text x="110" y="132.2">XDS_EMU1</text>
<text x="170.1" y="133.9">MUX_EMU1</text>
<text x="172.1" y="137.3">HUR_TCK</text>
<text x="23.6" y="142.5">T_TCK_RET</text>
<text x="23.6" y="139">T_TCK</text>
<text x="110" y="139">XDS_TCKRET</text>
<text x="110" y="140.8">T_TCK_RET</text>
<text x="172.1" y="140.8">HUR_TCKRTN</text>
<text x="199" y="144.3">DGND</text>
<text x="145.7" y="151.1">DGND</text>
<text x="216.2" y="151.1">DGND</text>
<text x="163" y="156.3">DGND</text>
<text x="16.2" y="164.9">DGND</text>
<text x="62.8" y="168.4">DGND</text>
</g>
<g font-size="1.5">
<text x="75.4" y="21.6">3.3V</text>
<text x="113.5" y="21.6">3.3V</text>
<text x="89" y="27">1</text>
<text x="89" y="28.7">3</text>
<text x="97.4" y="27">2</text>
<text x="97.4" y="28.7">4</text>
<text x="88.1" y="35.6">11</text>
<text x="89" y="30.5">5</text>
<text x="89" y="32.2">7</text>
<text x="89" y="33.9">9</text>
<text x="97.4" y="32.2">8</text>
<text x="97.4" y="33.9">10</text>
<text x="97.4" y="35.6">12</text>
<text x="248.2" y="32">3.3V</text>
<text x="88.1" y="37.3">13</text>
<text x="97.4" y="37.3">14</text>
<text x="215.3" y="38.9">LOCACTE R-PACK NEAR DSP</text>
<text x="219.1" y="47.8">C5</text>
<text x="219.1" y="46">C4</text>
<text x="219.1" y="42.5">C2</text>
<text x="219.2" y="44.3">B3</text>
<text x="240.7" y="42.5">A1</text>
<text x="240.7" y="44.3">A2</text>
<text x="240.7" y="46">A3</text>
<text x="240.7" y="47.8">A4</text>
<text x="117.6" y="48.9">5V</text>
<text x="219.1" y="51.1">C6</text>
<text x="219.2" y="52.9">B6</text>
<text x="219.2" y="49.4">B5</text>
<text x="240.7" y="49.4">A5</text>
<text x="240.7" y="51.1">A6</text>
<text x="240.7" y="52.9">A7</text>
<text x="132.3" y="55.3" transform="rotate(-90 132.3 55.3)">1</text>
<text x="218.3" y="59.8">C10</text>
<text x="219.1" y="56.4">C9</text>
<text x="219.1" y="54.6">C7</text>
<text x="219.2" y="58.1">B9</text>
<text x="240.7" y="54.6">A8</text>
<text x="240.7" y="56.4">A9</text>
<text x="240.7" y="58.1">A10</text>
<text x="240.7" y="59.8">A11</text>
<text x="132.3" y="64.7" transform="rotate(-90 132.3 64.7)">2</text>
<text x="218.3" y="63.2">C11</text>
<text x="218.4" y="65">B11</text>
<text x="218.4" y="61.6">B10</text>
<text x="240.7" y="61.6">A12</text>
<text x="240.7" y="63.2">A13</text>
<text x="240.7" y="65">A14</text>
<text x="218.3" y="71.9">C14</text>
<text x="218.3" y="68.4">C13</text>
<text x="218.3" y="66.7">C12</text>
<text x="218.4" y="70.2">B13</text>
<text x="240.7" y="66.7">A15</text>
<text x="240.7" y="70.2">D1</text>
<text x="240.7" y="71.9">D2</text>
<text x="53" y="73.4">3.3V</text>
<text x="218.4" y="73.7">B14</text>
<text x="218.4" y="77">B12</text>
<text x="219.1" y="75.4">C8</text>
<text x="240.7" y="73.7">D3</text>
<text x="240.7" y="75.4">D4</text>
<text x="240.7" y="77">D5</text>
<text x="128.7" y="80.5">2</text>
<text x="128.7" y="82.3">3</text>
<text x="128.7" y="84">5</text>
<text x="142.2" y="82.3">4</text>
<text x="142.2" y="78.8">16</text>
<text x="219.1" y="84">C3</text>
<text x="219.2" y="78.8">B7</text>
<text x="219.2" y="80.5">B4</text>
<text x="219.2" y="82.3">B2</text>
<text x="240.7" y="78.8">D6</text>
<text x="240.7" y="80.5">D7</text>
<text x="240.7" y="82.3">D8</text>
<text x="240.7" y="84">D9</text>
<text x="127.8" y="87.5">11</text>
<text x="127.8" y="89.2">10</text>
<text x="128.7" y="85.7">6</text>
<text x="142.2" y="85.7">7</text>
<text x="142.2" y="89.2">9</text>
<text x="218.3" y="85.7">C15</text>
<text x="218.4" y="89.2">B15</text>
<text x="219.1" y="87.5">C1</text>
<text x="240.7" y="85.7">D10</text>
<text x="240.7" y="87.5">D11</text>
<text x="240.7" y="89.2">D12</text>
<text x="127.8" y="90.9">14</text>
<text x="127.8" y="92.6">13</text>
<text x="142.2" y="92.6">12</text>
<text x="194.6" y="90.7">3.3V</text>
<text x="219.2" y="90.9">B1</text>
<text x="219.2" y="92.6">B8</text>
<text x="240.7" y="90.9">D13</text>
<text x="240.7" y="92.6">D14</text>
<text x="240.7" y="94.3">D15</text>
<text x="34" y="97.6">3.3V</text>
<text x="127.8" y="97.8">15</text>
<text x="128.7" y="96.1">1</text>
<text x="142.2" y="97.8">8</text>
<text x="35.6" y="105.3" transform="rotate(-90 35.6 105.3)">5</text>
<text x="210.1" y="102.8">3.3V</text>
<text x="30.2" y="109.9">2</text>
<text x="42.1" y="109.9">4</text>
<text x="206.4" y="113.4">1</text>
<text x="211.8" y="110.5" transform="rotate(-90 211.8 110.5)">5</text>
<text x="35.6" y="116.5" transform="rotate(-90 35.6 116.5)">3</text>
<text x="206.4" y="116.8">2</text>
<text x="220" y="115.1">4</text>
<text x="54.7" y="123.5">3.3V</text>
<text x="211.8" y="121.7" transform="rotate(-90 211.8 121.7)">3</text>
<text x="217.1" y="121.8">3.3V</text>
<text x="128.7" y="128.9">2</text>
<text x="128.7" y="130.6">3</text>
<text x="142.2" y="130.6">4</text>
<text x="142.2" y="127.2">16</text>
<text x="127.8" y="135.8">11</text>
<text x="127.8" y="137.5">10</text>
<text x="128.7" y="132.3">5</text>
<text x="128.7" y="134.1">6</text>
<text x="142.2" y="134.1">7</text>
<text x="142.2" y="137.5">9</text>
<text x="213.3" y="135.8">1</text>
<text x="218.7" y="133" transform="rotate(-90 218.7 133)">5</text>
<text x="226.9" y="137.5">4</text>
<text x="127.8" y="139.3">14</text>
<text x="127.8" y="141">13</text>
<text x="142.2" y="141">12</text>
<text x="213.3" y="139.3">2</text>
<text x="16.7" y="146">3.3V</text>
<text x="65" y="148.5" transform="rotate(-90 65 148.5)">5</text>
<text x="92.6" y="148.5" transform="rotate(-90 92.6 148.5)">5</text>
<text x="127.8" y="146.1">15</text>
<text x="128.7" y="144.4">1</text>
<text x="142.2" y="146.1">8</text>
<text x="218.7" y="144.1" transform="rotate(-90 218.7 144.1)">3</text>
<text x="56.1" y="153.1">4</text>
<text x="69.7" y="151.4">1</text>
<text x="69.7" y="154.8">2</text>
<text x="85.5" y="153.1">4</text>
<text x="97.4" y="153.1">2</text>
<text x="39.2" y="159.8">USB IN USE</text>
<text x="65" y="159.7" transform="rotate(-90 65 159.7)">3</text>
<text x="92.6" y="159.7" transform="rotate(-90 92.6 159.7)">3</text>
<text x="203.3" y="159.8">Title</text>
<text x="203.3" y="164.9">Size</text>
<text x="205" y="166.7">B</text>
<text x="210.1" y="164.9">Document Number</text>
<text x="260.3" y="164.9">Rev</text>
<text x="262" y="166.7">A</text>
<text x="203.3" y="170.2">Date:</text>
<text x="212.3" y="170.2">Monday, November 24, 2003</text>
<text x="237.8" y="170.2">Sheet</text>
<text x="246.5" y="170.2">11</text>
<text x="251.6" y="170.2">of</text>
<text x="256.8" y="170.2">13</text>
</g>
<g font-size="1.5" fill="#004080">
<text x="223.1" y="46.8">EMU16</text>
<text x="223.1" y="45.1">EMU17</text>
<text x="223.1" y="43.3">EMU18</text>
<text x="235.3" y="43.3">GND</text>
<text x="235.3" y="45.1">GND</text>
<text x="235.3" y="46.8">GND</text>
<text x="223.1" y="53.8">EMU12</text>
<text x="223.1" y="52">EMU13</text>
<text x="223.1" y="50.3">EMU14</text>
<text x="223.1" y="48.6">EMU15</text>
<text x="235.3" y="48.6">GND</text>
<text x="235.3" y="50.3">GND</text>
<text x="235.3" y="52">GND</text>
<text x="235.3" y="53.8">GND</text>
<text x="223.1" y="58.9">EMU9</text>
<text x="223.1" y="57.2">EMU10</text>
<text x="223.1" y="55.5">EMU11</text>
<text x="233.8" y="55.5">TYPE0</text>
<text x="235.3" y="57.2">GND</text>
<text x="235.3" y="58.9">GND</text>
<text x="223.1" y="65.9">EMU5</text>
<text x="223.1" y="64.1">EMU6</text>
<text x="223.1" y="62.4">EMU7</text>
<text x="223.1" y="60.6">EMU8</text>
<text x="235.3" y="60.6">GND</text>
<text x="235.3" y="62.4">GND</text>
<text x="235.3" y="64.1">GND</text>
<text x="235.3" y="65.9">GND</text>
<text x="223.1" y="71">EMU2</text>
<text x="223.1" y="69.3">EMU3</text>
<text x="223.1" y="67.6">EMU4</text>
<text x="235.3" y="67.6">GND</text>
<text x="235.3" y="71">GND</text>
<text x="223.1" y="74.5">EMU0</text>
<text x="223.1" y="72.7">EMU1</text>
<text x="223.1" y="77.9">TCLK</text>
<text x="223.1" y="76.2">TCKRTN</text>
<text x="235.3" y="72.7">GND</text>
<text x="235.3" y="74.5">GND</text>
<text x="235.3" y="76.2">GND</text>
<text x="235.3" y="77.9">GND</text>
<text x="131.6" y="81.4">1B1</text>
<text x="131.6" y="83.1">1B2</text>
<text x="137.1" y="79.7">VCC</text>
<text x="138.4" y="83.1">1A</text>
<text x="223.1" y="79.7">TDO</text>
<text x="223.1" y="81.4">TDI</text>
<text x="223.1" y="83.1">TMS</text>
<text x="233.8" y="83.1">TYPE1</text>
<text x="235.3" y="79.7">GND</text>
<text x="235.3" y="81.4">GND</text>
<text x="131.6" y="88.3">3B1</text>
<text x="131.6" y="84.8">2B1</text>
<text x="131.6" y="86.5">2B2</text>
<text x="138.4" y="86.5">2A</text>
<text x="223.1" y="84.8">TRSTn</text>
<text x="223.1" y="88.3">ID2</text>
<text x="223.1" y="86.5">ID3</text>
<text x="235.3" y="84.8">GND</text>
<text x="235.3" y="86.5">GND</text>
<text x="235.3" y="88.3">GND</text>
<text x="131.6" y="91.8">4B1</text>
<text x="131.6" y="93.5">4B2</text>
<text x="131.6" y="90">3B2</text>
<text x="138.4" y="90">3A</text>
<text x="138.4" y="93.5">4A</text>
<text x="223.1" y="91.8">ID0</text>
<text x="223.1" y="90">ID1</text>
<text x="223.1" y="93.5">TVD</text>
<text x="235.3" y="90">GND</text>
<text x="235.3" y="91.8">GND</text>
<text x="235.3" y="93.5">GND</text>
<text x="235.3" y="95.2">GND</text>
<text x="131.6" y="96.9">S</text>
<text x="131.6" y="98.6">OE</text>
<text x="136.8" y="98.6">GND</text>
<text x="131.6" y="129.7">1B1</text>
<text x="131.6" y="131.5">1B2</text>
<text x="137.1" y="128">VCC</text>
<text x="138.4" y="131.5">1A</text>
<text x="131.6" y="136.7">3B1</text>
<text x="131.6" y="133.2">2B1</text>
<text x="131.6" y="135">2B2</text>
<text x="138.4" y="135">2A</text>
<text x="131.6" y="140.1">4B1</text>
<text x="131.6" y="141.8">4B2</text>
<text x="131.6" y="138.3">3B2</text>
<text x="138.4" y="138.3">3A</text>
<text x="138.4" y="141.8">4A</text>
<text x="131.6" y="145.3">S</text>
<text x="131.6" y="147">OE</text>
<text x="136.8" y="147">GND</text>
</g>
</svg>
